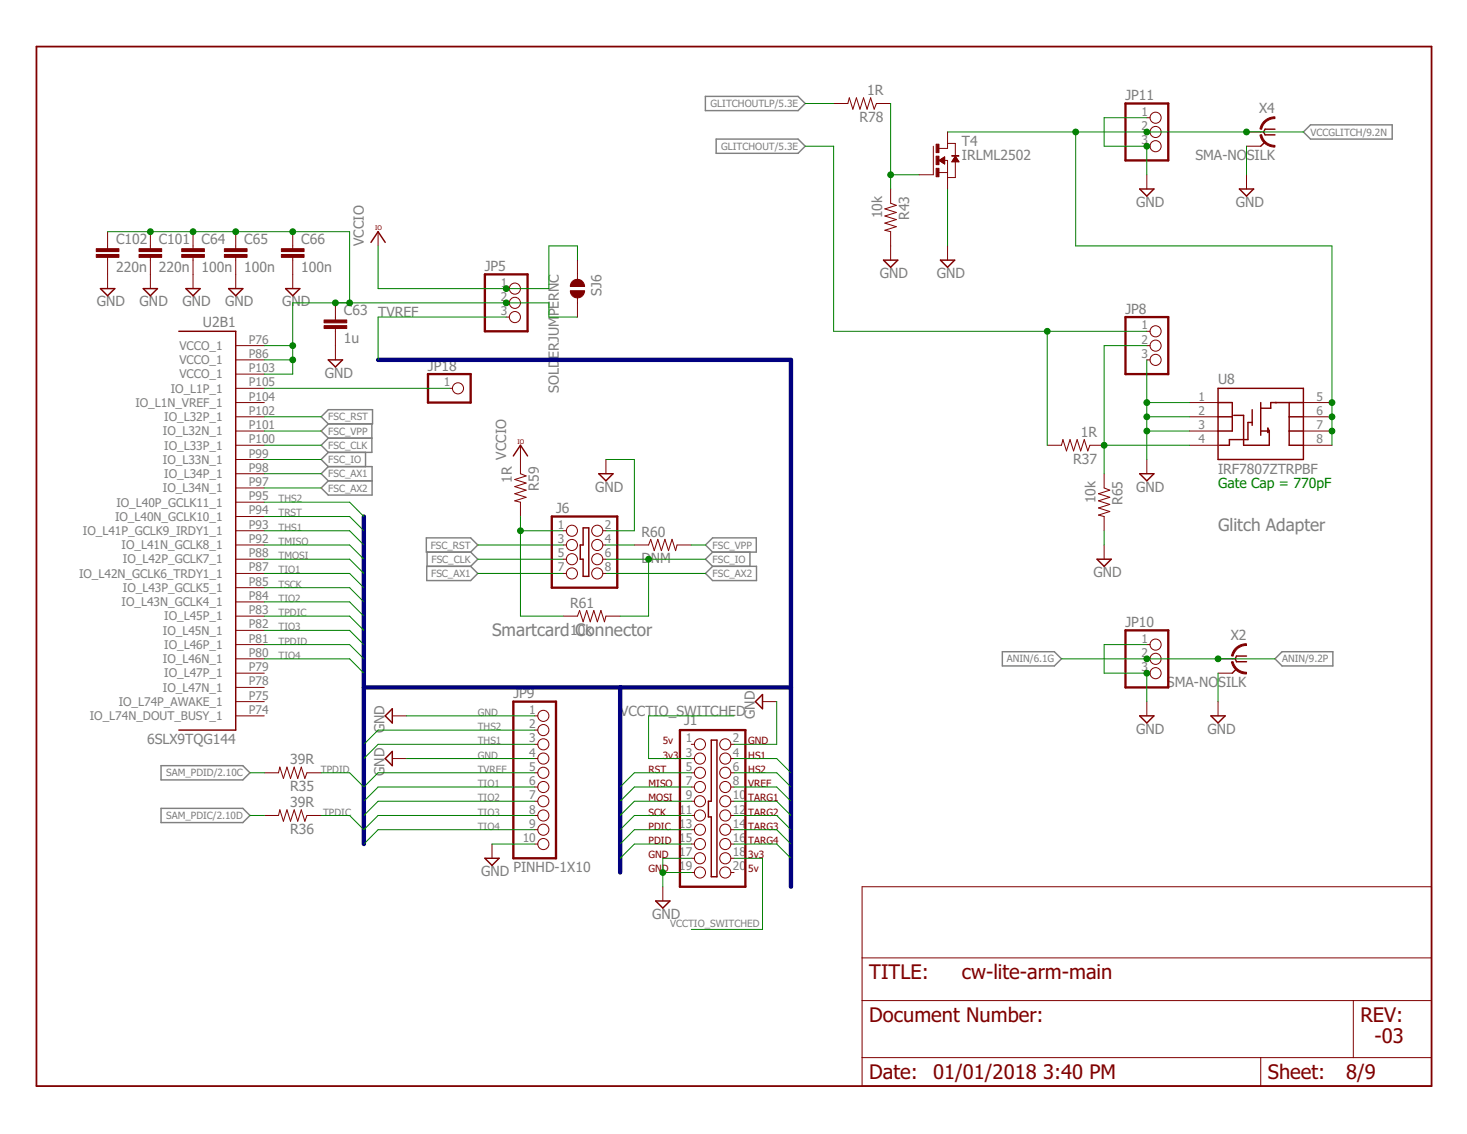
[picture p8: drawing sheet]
<svg xmlns="http://www.w3.org/2000/svg" width="279mm" height="216mm" viewBox="0 0 279 216" stroke-linecap="round" stroke-linejoin="round" font-family="sans-serif">
<g fill="none" stroke="#808080" stroke-width=".28">
<path d="M134.3 18.4h17.7l1.4 1.3-1.4 1.4h-17.7zM136.4 26.5h15.6l1.4 1.3-1.4 1.4h-15.6zM248.2 25.1l1.4-1.3h15.6v2.7h-15.6zM61.2 79.4l1.3-1.4h8.5v2.7h-8.5zM62.5 86.1l-1.3 1.4 1.3 1.3M62.5 88.8h8.4v5.5h-8.4l-1.3-1.4 1.3-1.4M62.5 83.4l-1.3 1.4 1.3 1.3M62.5 83.4h8.3M62.5 91.5h8.4M62.5 80.7l-1.3 1.4 1.3 1.3M62.5 88.8l-1.3 1.4 1.3 1.3M69.6 86.1v2.7"/>
<path d="M70.8 80.7v5.4h-8.3M81.2 102.4h8.4l1.4 1.4-1.4 1.3h-8.4zM81.3 107.8h8.3l1.4 1.4-1.4 1.3h-8.3zM81.3 105.1v2.7M89.6 105.1l1.4 1.4-1.4 1.3M134.4 103.8l1.3-1.4h8.3v2.7h-8.3zM135.7 105.1l-1.3 1.4 1.3 1.3M135.7 107.8h8.4v2.7h-8.4l-1.3-1.3zM142.8 105.1v2.7M190.9 124.1h9.9l1.4 1.3-1.4 1.4h-9.9zM242.8 125.4l1.4-1.3h9.7v2.7h-9.7zM30.7 145.8h15.5l1.4 1.3-1.4 1.4h-15.5z"/>
<path d="M30.7 153.9h15.5l1.4 1.4-1.4 1.3h-15.5z"/>
</g>
<path d="M6.9 8.9h265.7v197.9h-265.7z" fill="none" stroke="#800000" stroke-width=".34"/>
<g fill="none" stroke="#800000" stroke-width=".19">
<path d="M158.8 19.7h2.7l.3-1.1 .6 2.2 .7-2.2 .7 2.2 .7-2.2 .6 2.2 .7-2.2 .7 2.2 .4-1.1h2.7M169.6 36v2.7l1.1 .4-2.2 .7 2.2 .6-2.2 .7 2.2 .7-2.2 .7 2.2 .7-2.2 .6 1.1 .3v5.4M177.8 27.8v5.5h-2.8M178.8 32.9h1.7M178.8 30.5l1.1-.6v1.3zM178.9 30.5h1.6v5.5M178.9 30.6h1M179 30.7h.9M179 30.4h.9M179.1 30.4h.8M179.2 30.8h.7M179.3 30.3h.6"/>
<path d="M179.3 30.8h.6M179.4 30.2h.5M179.4 30.9h.5M179.5 31h.4M179.5 30.1h.4M179.6 31.1h.3M179.6 30.1h.3M179.7 30h.2M179.8 31.1h.1M179.9 29.9h.1M179.9 31.2h.1M180.5 25.1v3.2h-1.7"/>
<path d="M180.5 27.3h1.4v2.4M181.3 30.8h1.3M181.4 30.7h1.1M181.4 30.6h1.1M181.5 30.5h.9M181.5 30.4h.9M181.6 30.4h.8M181.6 30.3h.7M181.7 30.2h.5M181.7 30.1h.5M181.8 30.1h.4M181.8 30h.3"/>
<path d="M181.9 29.9h.2M181.9 29.8h.1M181.9 30.8v3h-1.4M181.9 29.7l.7 1.1h-1.3zM218.4 25.1h.6M218.4 27.8h.6M218.4 33.3v2.7M218.4 22.4h.6M237.4 25.1h3.3M237.4 27.8h2.7M237.4 33.3v2.7M20.5 44.1v3.3"/>
<path d="M20.5 49v5.9M28.6 44.1v3.3M28.6 49v5.9M36.8 44.1v3.3M36.8 49v5.9M44.9 44.1v3.3M44.9 49v5.9M55.8 44.1v3.3M55.8 49v5.9M63.9 57.7v3.2M72 44.1v2.7M96.4 54.9h.6"/>
<path d="M96.4 57.7h.6M110 49.5v3.7M110 56.7v3.7M180.5 46.8v2.7M44.9 65.8h5.4M44.9 68.5h5.4M44.9 71.2h5.4M44.9 73.9h5.4M44.9 76.6h5.4M44.9 79.4h5.4M63.9 62.5v6M85.6 73.9h.6"/>
<path d="M96.4 60.4h.6M218.4 65.8h.6M218.4 68.5h.6M218.4 63.1h.6M226.6 76.6h5.4M226.6 79.4h5.4M248.2 76.6h5.5M248.2 79.4h5.5M44.9 82.1h5.4M44.9 84.8h5.4M44.9 87.5h5.4M44.9 90.2h5.4"/>
<path d="M44.9 92.9h5.4M44.9 95.6h5.4M44.9 98.3h5.4M99.1 84.8v5.4l1.1 .4-2.2 .7 2.2 .7-2.2 .6 2.2 .7-2.2 .7 2.2 .7-2.2 .7 1.1 .2v2.7M115.4 87.5v2.7M199.5 84.8h2.7l.2-1.1 .7 2.2 .7-2.2 .7 2.2 .6-2.2 .7 2.2 .7-2.2 .7 2.2 .4-1.1h2.7M210.3 90.2v2.7l1.1 .4-2.2 .7 2.2 .7-2.2 .7 2.2 .6-2.2 .7 2.2 .7-2.2 .7 1.1 .2v2.7M218.4 87.5v2.7M226.6 82.1h5.4M226.6 84.8h5.4M248.2 82.1h5.5M248.2 84.8h5.5"/>
<path d="M44.9 101h5.4M44.9 103.8h5.4M44.9 106.5h5.4M44.9 109.2h5.4M44.9 111.9h5.4M44.9 114.6h5.4M44.9 117.3h5.4M107.3 101h.6M107.3 103.8h.6M107.3 106.5h.6M107.3 109.2h.6M107.3 117.3h2.7l.4-1.1 .7 2.2 .6-2.2 .7 2.2 .7-2.2 .7 2.2 .6-2.2 .7 2.2 .3-1.1h2.7"/>
<path d="M114.8 101h.6M114.8 103.8h.6M114.8 106.5h.6M114.8 109.2h.6M120.8 103.8h2.7l.4-1.1 .7 2.1 .7-2.1 .7 2.1 .6-2.1 .7 2.1 .7-2.1 .7 2.1 .2-1h2.8M210.3 103.8v2.7M44.9 120h5.4M44.9 122.7h5.4M44.9 125.4h5.4M44.9 128.2h5.4M44.9 130.9h5.4M44.9 133.6h5.4"/>
<path d="M44.9 136.3h5.4M74.7 136.3h2.7M101.8 136.3h.6M101.8 139h.6M145.2 133.6h2.7M218.4 122.7h.6M218.4 125.4h.6M218.4 128.2h.6M218.4 133.6v2.7M232 125.4h3.2M232 128.2h2.7M232 133.6v2.7"/>
<path d="M50.3 147.1h2.7l.3-1.1 .7 2.2 .7-2.2 .6 2.2 .7-2.2 .7 2.2 .7-2.2 .7 2.2 .4-1.1h2.7M50.3 155.3h2.7l.3-1.1 .7 2.2 .7-2.2 .6 2.2 .7-2.2 .7 2.2 .7-2.2 .7 2.2 .4-1.1h2.7M74.7 144.4h2.7M101.8 141.7h.6M101.8 144.4h.6M101.8 147.1h.6M101.8 149.8h.6M101.8 152.5h.6M101.8 155.3h.6M101.8 158h.6M131.7 141.7h.6M131.7 144.4h.6"/>
<path d="M131.7 147.1h.6M131.7 149.8h.6M131.7 152.5h.6M131.7 155.3h.6M131.7 158h.6M139.2 141.7h.6M139.2 144.4h.6M139.2 147.1h.6M139.2 149.8h.6M139.2 152.5h.6M139.2 155.3h.6M139.2 158h.6"/>
<path d="M93.7 160.7v2.7M101.8 160.7h.6M126.2 168.8v2.7M131.7 160.7h.6M131.7 163.4h.6M131.7 166.1h.6M139.2 160.7h.6M139.2 163.4h.6M139.2 166.1h.6M164.2 168.8h108.4v38h-108.4zM164.2 190.5h108.4M164.2 182.4h108.4"/>
<path d="M257.7 190.5v10.9M164.2 201.4h108.4M240.1 201.4v5.4"/>
<circle cx="220.1" cy="22.4" r="1.06"/>
<circle cx="220.1" cy="27.8" r="1.06"/>
<circle cx="220.1" cy="25.1" r="1.06"/>
<circle cx="98.1" cy="54.9" r="1.06"/>
<circle cx="98.1" cy="57.7" r="1.06"/>
<circle cx="87.2" cy="73.9" r="1.06"/>
<circle cx="98.1" cy="60.4" r="1.06"/>
<circle cx="220.1" cy="63.1" r="1.06"/>
<circle cx="220.1" cy="65.8" r="1.06"/>
<circle cx="220.1" cy="68.5" r="1.06"/>
<circle cx="108.9" cy="106.5" r="1.06"/>
<circle cx="108.9" cy="101" r="1.06"/>
<circle cx="108.9" cy="109.2" r="1.06"/>
<circle cx="108.9" cy="103.8" r="1.06"/>
<circle cx="113.7" cy="103.8" r="1.06"/>
<circle cx="113.7" cy="106.5" r="1.06"/>
<circle cx="113.7" cy="109.2" r="1.06"/>
<circle cx="113.7" cy="101" r="1.06"/>
<circle cx="103.5" cy="139" r="1.06"/>
<circle cx="103.5" cy="136.3" r="1.06"/>
<circle cx="220.1" cy="128.2" r="1.06"/>
<circle cx="220.1" cy="125.4" r="1.06"/>
<circle cx="220.1" cy="122.7" r="1.06"/>
<circle cx="103.5" cy="158" r="1.06"/>
<circle cx="103.5" cy="147.1" r="1.06"/>
<circle cx="103.5" cy="149.8" r="1.06"/>
<circle cx="103.5" cy="141.7" r="1.06"/>
<circle cx="103.5" cy="152.5" r="1.06"/>
<circle cx="103.5" cy="144.4" r="1.06"/>
<circle cx="103.5" cy="155.3" r="1.06"/>
<circle cx="133.3" cy="147.1" r="1.06"/>
<circle cx="133.3" cy="155.3" r="1.06"/>
<circle cx="133.3" cy="158" r="1.06"/>
<circle cx="133.3" cy="152.5" r="1.06"/>
<circle cx="133.3" cy="141.7" r="1.06"/>
<circle cx="133.3" cy="144.4" r="1.06"/>
<circle cx="133.3" cy="149.8" r="1.06"/>
<circle cx="138.1" cy="152.5" r="1.06"/>
<circle cx="138.1" cy="147.1" r="1.06"/>
<circle cx="138.1" cy="155.3" r="1.06"/>
<circle cx="138.1" cy="144.4" r="1.06"/>
<circle cx="138.1" cy="149.8" r="1.06"/>
<circle cx="138.1" cy="158" r="1.06"/>
<circle cx="138.1" cy="141.7" r="1.06"/>
<circle cx="103.5" cy="160.7" r="1.06"/>
<circle cx="133.3" cy="166.1" r="1.06"/>
<circle cx="133.3" cy="163.4" r="1.06"/>
<circle cx="133.3" cy="160.7" r="1.06"/>
<circle cx="138.1" cy="163.4" r="1.06"/>
<circle cx="138.1" cy="166.1" r="1.06"/>
<circle cx="138.1" cy="160.7" r="1.06"/>
</g>
<g fill="none" stroke="#800000" stroke-width=".28">
<path d="M217.1 36h2.7l-1.4 1.3zM236.1 36h2.7l-1.4 1.3zM240.9 27l-.8 .8M242.8 24.6h-1.9l-.2 .5 .2 .6h1.9M19.1 54.9h2.8l-1.4 1.4zM27.3 54.9h2.7l-1.4 1.4zM35.4 54.9h2.7l-1.3 1.4zM43.5 54.9h2.7l-1.3 1.4zM54.4 54.9h2.7l-1.3 1.4zM70.7 46.1l1.3-2 1.4 2M168.3 49.5h2.7l-1.4 1.4zM179.1 49.5h2.7l-1.3 1.4z"/>
<path d="M34.1 63.1h10.8v75.9h-10.8M62.5 68.5h2.7l-1.3 1.4zM232 73.9h16.2v13.6h-16.2zM232 76.6h2.7v5.5h-2.7M232 79.4h2.7M235 79.1h1.9v5.7h4.8v-2.7M238.5 78v3M240.1 76.6v6.3M245.5 79.4h2.7M245.5 76.6v8.2h2.7M248.2 76.6h-6.2v1.1h-1.9M97.8 86.8l1.3-2 1.4 2"/>
<path d="M114 90.2h2.8l-1.4 1.3zM217.1 90.2h2.7l-1.4 1.3zM238.5 80.4h-.8v3.3h-3.6v1.1h-1.8M240.1 82.1h1.6M241.5 81.5l.2 .6-.2 .2zM245.5 82.1h2.7M111.1 100.5h1v9.2h-1v-3.2h-.6v-2.7h.6zM208.9 106.5h2.7l-1.3 1.3zM74.7 134.9v2.7l-1.3-1.3zM145.2 132.2v2.7l-1.3-1.3zM217.1 136.3h2.7l-1.4 1.3zM230.6 136.3h2.7l-1.3 1.3z"/>
<path d="M235.5 127.3l-.8 .9M237.4 124.9h-1.9l-.3 .5 .3 .6h1.9M74.7 143.1v2.7l-1.3-1.4zM135.5 140.9h1v26h-1v-11.4h-.6v-3h.6zM92.4 163.4h2.7l-1.4 1.4zM124.9 171.5h2.7l-1.4 1.4z"/>
</g>
<path d="M214.4 19.7h8.1v10.8h-8.1zM92.4 52.2h8.1v10.9h-8.1zM81.5 71.2h8.1v5.4h-8.1zM214.4 60.4h8.1v10.8h-8.1zM105.1 98.3h12.5v13.6h-12.5zM97.8 133.6h8.1v29.8h-8.1zM129.5 139h12.5v29.8h-12.5zM214.4 120h8.1v10.9h-8.1z" fill="none" stroke="#800000" stroke-width=".44"/>
<g fill="#800000" stroke="#800000" stroke-width=".19">
<path d="M235.2 123.5l.7-.6 .8-.3h.7v.3a2.54 2.54 0 0 0-2.6 2h-.3l.2-.7z" fill-rule="evenodd"/>
<path d="M234.5 126h.3a2.6 2.6 0 0 0 2.6 2v.3a2.83 2.83 0 0 1-2.9-2.3z" fill-rule="evenodd"/>
<path d="M240.6 23.2l.7-.6 .9-.3 .6-.1v.4a2.5 2.5 0 0 0-2.5 2h-.3v-.3z" fill-rule="evenodd"/>
<path d="M240 25.7l.3-.1a2.54 2.54 0 0 0 2.5 2.1v.3a2.82 2.82 0 0 1-2.8-2.3z" fill-rule="evenodd"/>
<path d="M108.6 55.4h2.7a1.35 1.35 0 0 1-1.3 1.3 1.35 1.35 0 0 1-1.4-1.3z" fill-rule="evenodd"/>
<path d="M109 53.6a1.37 1.37 0 0 1 1.5-.3 1.37 1.37 0 0 1 .8 1.2h-2.7l.1-.4z" fill-rule="evenodd"/>
</g>
<g fill="#800000" stroke="#800000" stroke-width=".19">
<path d="M61.7 62h4.3v.5h-4.3z"/>
<path d="M61.7 60.9h4.3v.6h-4.3z"/>
<path d="M34.6 48.5h4.3v.5h-4.3z"/>
<path d="M34.6 47.3h4.3v.6h-4.3z"/>
<path d="M42.7 48.5h4.4v.5h-4.4z"/>
<path d="M42.7 47.3h4.4v.6h-4.4z"/>
<path d="M53.6 48.5h4.3v.5h-4.3z"/>
<path d="M53.6 47.3h4.3v.6h-4.3z"/>
<path d="M26.5 48.5h4.3v.5h-4.3z"/>
<path d="M26.5 47.3h4.3v.6h-4.3z"/>
<path d="M18.3 48.5h4.3v.5h-4.3z"/>
<path d="M18.3 47.3h4.3v.6h-4.3z"/>
<path d="M178.3 27.5h.5v1.6h-.5z"/>
<path d="M178.3 29.7h.5v1.6h-.5z"/>
<path d="M178.3 32h.5v1.7h-.5z"/>
<path d="M181.3 29.6h1.3v.1h-1.3z"/>
</g>
<path d="M72 68.5h78.6v100.3M69.3 98.3v62.4M69.3 130.9h81.3M118.1 130.9v35.2" fill="none" stroke="#000080" stroke-width=".83"/>
<g fill="none" stroke="#008000" stroke-width=".19">
<path d="M153.4 19.7h5.4M169.6 19.7v16.3M153.4 27.8h5.4v35.3h59.6M169.6 33.3h5.4M180.5 36v10.8M180.5 25.1h67.7M204.9 25.1v21.7h48.8v38M218.4 22.4h-8.1v5.4h8.1v5.5M237.4 27.8v5.5M20.5 44.1h46.1v13.6M72 46.8v8.1h32.5v-8.1h5.5v2.7M50.3 79.4h10.9"/>
<path d="M50.3 68.5h5.5M50.3 65.8h5.5M50.3 73.9h35.3M96.4 60.4h-24.4v8.1M110 60.4h-5.5v-2.7h-48.7v13.5h-5.5M199.5 63.1v21.7M218.4 68.5v19M218.4 65.8h-8.1v24.4M218.4 76.6h8.2M218.4 79.4h8.2M50.3 82.1h10.9M50.3 87.5h10.9"/>
<path d="M50.3 98.3h16.3l2.7 2.7M50.3 95.6h16.3l2.7 2.7M50.3 84.8h10.9M50.3 92.9h10.9M50.3 90.2h10.9M99.1 98.3v19h8.2M115.4 87.5h5.4v13.5h-5.4M210.3 84.8h16.3M218.4 82.1h8.2M50.3 101h16.3l2.7 2.8M50.3 103.8h16.3l2.7 2.7M50.3 106.5h16.3l2.7 2.7"/>
<path d="M50.3 111.9h16.3l2.7 2.7M50.3 117.3h16.3l2.7 2.7M50.3 114.6h16.3l2.7 2.7M50.3 109.2h16.3l2.7 2.7M91 103.8h16.3M91 106.5h16.3M91 109.2h16.3M99.1 101h8.2M115.4 103.8h5.4M115.4 106.5h19M115.4 109.2h19M123.5 106.5v10.8h-5.4"/>
<path d="M131.7 103.8h2.7M210.3 101v2.8M50.3 122.7h16.3l2.7 2.7M50.3 125.4h16.3l2.7 2.8M50.3 120h16.3l2.7 2.7M77.4 136.3h24.4M101.8 139h-29.8l-2.7 2.7M139.8 136.3h-16.3v8.1h8.2M147.9 133.6v8.1h-8.1M202.2 125.4h40.6M218.4 122.7h-8.1v5.5h8.1v5.4M232 128.2v5.4"/>
<path d="M47.6 147.1h2.7M47.6 155.3h2.7M61.2 147.1h5.4l2.7 2.7 2.7-2.7h29.8M61.2 155.3h5.4l2.7 2.7 2.7-2.7h29.8M77.4 144.4h24.4M101.8 141.7h-29.8l-2.7 2.7M101.8 149.8h-29.8l-2.7 2.7M101.8 152.5h-29.8l-2.7 2.8M101.8 158h-29.8l-2.7 2.7M131.7 147.1h-10.9l-2.7 2.7M131.7 149.8h-10.9l-2.7 2.7M131.7 152.5h-10.9l-2.7 2.8"/>
<path d="M131.7 155.3h-10.9l-2.7 2.7M131.7 158h-10.9l-2.7 2.7M139.8 144.4h8.1l2.7 2.7M139.8 147.1h8.1l2.7 2.7M139.8 149.8h8.1l2.7 2.7M139.8 152.5h8.1l2.7 2.8M139.8 155.3h8.1l2.7 2.7M139.8 158h8.1l2.7 2.7M93.7 160.7h8.1M126.2 166.1h5.5M131.7 163.4h-5.5v5.4M131.7 160.7h-10.9l-2.7 2.7"/>
<path d="M139.8 163.4h5.4v13.6h-13.5M139.8 160.7h8.1l2.7 2.7"/>
</g>
<g fill="#008000" stroke="#008000" stroke-width=".19">
<circle cx="218.4" cy="128.2" r=".55"/>
<circle cx="218.4" cy="27.8" r=".55"/>
<circle cx="218.4" cy="79.4" r=".55"/>
<circle cx="218.4" cy="82.1" r=".55"/>
<circle cx="218.4" cy="76.6" r=".55"/>
<circle cx="126.2" cy="166.1" r=".55"/>
<circle cx="253.7" cy="79.4" r=".55"/>
<circle cx="253.7" cy="82.1" r=".55"/>
<circle cx="253.7" cy="76.6" r=".55"/>
<circle cx="218.4" cy="25.1" r=".55"/>
<circle cx="204.9" cy="25.1" r=".55"/>
<circle cx="237.4" cy="25.1" r=".55"/>
<circle cx="218.4" cy="125.4" r=".55"/>
<circle cx="232" cy="125.4" r=".55"/>
<circle cx="55.8" cy="68.5" r=".55"/>
<circle cx="55.8" cy="65.8" r=".55"/>
<circle cx="63.9" cy="57.7" r=".55"/>
<circle cx="66.6" cy="57.7" r=".55"/>
<circle cx="55.8" cy="44.1" r=".55"/>
<circle cx="44.9" cy="44.1" r=".55"/>
<circle cx="36.8" cy="44.1" r=".55"/>
<circle cx="28.6" cy="44.1" r=".55"/>
<circle cx="96.4" cy="57.7" r=".55"/>
<circle cx="96.4" cy="54.9" r=".55"/>
<circle cx="210.3" cy="84.8" r=".55"/>
<circle cx="199.5" cy="63.1" r=".55"/>
<circle cx="99.1" cy="101" r=".55"/>
<circle cx="123.5" cy="106.5" r=".55"/>
<circle cx="169.6" cy="33.3" r=".55"/>
</g>
<g font-size="3.8" fill="#800000">
<text x="165.6" y="186.4">TITLE:</text>
<text x="183.2" y="186.4">cw-lite-arm-main</text>
<text x="165.6" y="194.6">Document Number:</text>
<text x="259.1" y="194.6">REV:</text>
<text x="261.8" y="198.6">-03</text>
<text x="165.6" y="205.4">Date:</text>
<text x="177.8" y="205.4">01/01/2018</text>
<text x="198.6" y="205.4">3:40 PM</text>
<text x="241.5" y="205.4">Sheet:</text>
<text x="256.4" y="205.4">8/9</text>
</g>
<g font-size="3.3" fill="#808080">
<text x="232" y="101">Glitch Adapter</text>
<text x="93.7" y="121.1">Smartcard Connector</text>
</g>
<g font-size="2.7" fill="#808080">
<text x="163.7" y="23.2">R78</text>
<text x="165.2" y="18.1">1R</text>
<text x="214.4" y="19">JP11</text>
<text x="239.8" y="21.6">X4</text>
<text x="183.2" y="27.8">T4</text>
<text x="183.2" y="30.6">IRLML2502</text>
<text x="227.7" y="30.6">SMA-NO</text>
<text x="237.5" y="30.6">SILK</text>
<text x="168" y="41.6" transform="rotate(-90 168 41.6)">10k</text>
<text x="173.1" y="41.9" transform="rotate(-90 173.1 41.9)">R43</text>
<text x="216.4" y="39.4">GND</text>
<text x="235.4" y="39.4">GND</text>
<text x="22.1" y="46.4">C102</text>
<text x="30.3" y="46.4">C101</text>
<text x="38.4" y="46.4">C64</text>
<text x="46.5" y="46.4">C65</text>
<text x="57.4" y="46.4">C66</text>
<text x="69.3" y="46.8" transform="rotate(-90 69.3 46.8)">VCCIO</text>
<text x="22.1" y="51.8">220n</text>
<text x="30.3" y="51.8">220n</text>
<text x="38.4" y="51.8">100n</text>
<text x="46.5" y="51.8">100n</text>
<text x="57.4" y="51.8">100n</text>
<text x="92.3" y="51.6">JP5</text>
<text x="167.6" y="52.9">GND</text>
<text x="178.4" y="52.9">GND</text>
<text x="18.5" y="58.3">GND</text>
<text x="26.6" y="58.3">GND</text>
<text x="34.7" y="58.3">GND</text>
<text x="42.9" y="58.3">GND</text>
<text x="53.7" y="58.3">GND</text>
<text x="65.5" y="60">C63</text>
<text x="114.6" y="56.3" transform="rotate(-90 114.6 56.3)">SJ6</text>
<text x="214.4" y="59.7">JP8</text>
<text x="38.7" y="62.3">U2B1</text>
<text x="65.5" y="65.4">1u</text>
<text x="72" y="60.4">TVREF</text>
<text x="106.5" y="60.2" transform="rotate(-90 106.5 60.2)">PERNC</text>
<text x="61.8" y="71.9">GND</text>
<text x="81.5" y="70.5">JP18</text>
<text x="106.5" y="68.3" transform="rotate(-90 106.5 68.3)">ERJUM</text>
<text x="106.5" y="74.8" transform="rotate(-90 106.5 74.8)">SOLD</text>
<text x="232" y="73.1">U8</text>
<text x="205.8" y="83.2">1R</text>
<text x="96.4" y="87.5" transform="rotate(-90 96.4 87.5)">VCCIO</text>
<text x="204.4" y="88.3">R37</text>
<text x="97.5" y="92" transform="rotate(-90 97.5 92)">1R</text>
<text x="102.6" y="93.4" transform="rotate(-90 102.6 93.4)">R59</text>
<text x="113.4" y="93.6">GND</text>
<text x="208.7" y="95.8" transform="rotate(-90 208.7 95.8)">10k</text>
<text x="216.4" y="93.6">GND</text>
<text x="232" y="90.2">IRF7807ZTRPBF</text>
<text x="105.9" y="97.7">J6</text>
<text x="213.8" y="96.1" transform="rotate(-90 213.8 96.1)">R65</text>
<text x="122.2" y="107.3">D</text>
<text x="122.2" y="102.2">R60</text>
<text x="124" y="107.3">NM</text>
<text x="208.3" y="109.9">GND</text>
<text x="108.6" y="115.7">R61</text>
<text x="214.4" y="119.3">JP10</text>
<text x="108.6" y="120.8">10k</text>
<text x="234.4" y="121.9">X2</text>
<text x="222.3" y="130.9">SMA-NO</text>
<text x="232" y="130.9">SILK</text>
<text x="97.8" y="132.9">JP9</text>
<text x="118.1" y="136.3">VCCTIO_SWITCHED</text>
<text x="130.3" y="138">J1</text>
<text x="143.7" y="136.9" transform="rotate(-90 143.7 136.9)">GND</text>
<text x="28" y="141.7">6SLX9TQG144</text>
<text x="73.2" y="139.6" transform="rotate(-90 73.2 139.6)">GND</text>
<text x="216.4" y="139.7">GND</text>
<text x="229.9" y="139.7">GND</text>
<text x="55.2" y="145.5">39R</text>
<text x="73.2" y="147.7" transform="rotate(-90 73.2 147.7)">GND</text>
<text x="55.2" y="153.6">39R</text>
<text x="55.2" y="150.6">R35</text>
<text x="55.2" y="158.8">R36</text>
<text x="91.7" y="166.8">GND</text>
<text x="97.8" y="166.1">PINHD-1X10</text>
<text x="124.2" y="174.9">GND</text>
</g>
<text font-size="2.7" fill="#008000" x="232" y="92.9">Gate Cap = 770pF</text>
<g font-size="2.3" fill="#808080">
<text x="217.4" y="22">1</text>
<text x="217.4" y="24.8">2</text>
<text x="217.4" y="27.5">3</text>
<text x="95.4" y="54.6">1</text>
<text x="95.4" y="57.3">2</text>
<text x="95.4" y="60">3</text>
<text x="47.4" y="65.4">P76</text>
<text x="217.4" y="62.7">1</text>
<text x="217.4" y="65.4">2</text>
<text x="34.2" y="66.6">VCCO_1</text>
<text x="34.2" y="69.3">VCCO_1</text>
<text x="47.4" y="68.1">P86</text>
<text x="47.4" y="70.8">P103</text>
<text x="217.4" y="68.1">3</text>
<text x="25.8" y="77.5">IO_L1N_VREF_1</text>
<text x="32.5" y="74.7">IO_L1P_1</text>
<text x="34.2" y="72">VCCO_1</text>
<text x="47.4" y="73.6">P105</text>
<text x="47.4" y="76.3">P104</text>
<text x="84.5" y="73.6">1</text>
<text x="228.2" y="76.3">1</text>
<text x="250.7" y="76.3">5</text>
<text x="31" y="82.9">IO_L32N_1</text>
<text x="31.3" y="80.2">IO_L32P_1</text>
<text x="47.4" y="79">P102</text>
<text x="47.4" y="81.7">P101</text>
<text x="228.2" y="79">2</text>
<text x="228.2" y="81.7">3</text>
<text x="250.7" y="81.7">7</text>
<text x="250.7" y="79">6</text>
<text x="31" y="88.3">IO_L33N_1</text>
<text x="31.3" y="85.6">IO_L33P_1</text>
<text x="47.4" y="84.4">P100</text>
<text x="47.4" y="87.1">P99</text>
<text x="47.4" y="89.8">P98</text>
<text x="228.2" y="84.4">4</text>
<text x="250.7" y="84.4">8</text>
<text x="31" y="93.7">IO_L34N_1</text>
<text x="31.3" y="91">IO_L34P_1</text>
<text x="47.4" y="92.5">P97</text>
<text x="47.4" y="95.2">P95</text>
<text x="15.8" y="101.9">IO_L41P_GCLK9_IRDY1_1</text>
<text x="21.9" y="99.1">IO_L40N_GCLK10_1</text>
<text x="22.2" y="96.4">IO_L40P_GCLK11_1</text>
<text x="47.4" y="98">P94</text>
<text x="47.4" y="100.7">P93</text>
<text x="106.2" y="100.7">1</text>
<text x="115.2" y="100.7">2</text>
<text x="23.2" y="104.6">IO_L41N_GCLK8_1</text>
<text x="23.4" y="107.3">IO_L42P_GCLK7_1</text>
<text x="47.4" y="103.4">P92</text>
<text x="47.4" y="106.1">P88</text>
<text x="106.2" y="103.4">3</text>
<text x="106.2" y="106.1">5</text>
<text x="115.2" y="103.4">4</text>
<text x="115.2" y="106.1">6</text>
<text x="15.1" y="110">IO_L42N_GCLK6_TRDY1_1</text>
<text x="23.4" y="112.7">IO_L43P_GCLK5_1</text>
<text x="47.4" y="108.8">P87</text>
<text x="47.4" y="111.5">P85</text>
<text x="106.2" y="108.8">7</text>
<text x="115.2" y="108.8">8</text>
<text x="23.2" y="115.4">IO_L43N_GCLK4_1</text>
<text x="31.3" y="118.1">IO_L45P_1</text>
<text x="47.4" y="114.2">P84</text>
<text x="47.4" y="116.9">P83</text>
<text x="47.4" y="119.6">P82</text>
<text x="31" y="120.8">IO_L45N_1</text>
<text x="31.3" y="123.5">IO_L46P_1</text>
<text x="47.4" y="122.4">P81</text>
<text x="47.4" y="125.1">P80</text>
<text x="217.4" y="122.4">1</text>
<text x="217.4" y="125.1">2</text>
<text x="31" y="126.3">IO_L46N_1</text>
<text x="31" y="131.7">IO_L47N_1</text>
<text x="31.3" y="129">IO_L47P_1</text>
<text x="47.4" y="127.8">P79</text>
<text x="47.4" y="130.5">P78</text>
<text x="217.4" y="127.8">3</text>
<text x="17.1" y="137.1">IO_L74N_DOUT_BUSY_1</text>
<text x="22.6" y="134.4">IO_L74P_AWAKE_1</text>
<text x="47.4" y="133.2">P75</text>
<text x="47.4" y="135.9">P74</text>
<text x="100.8" y="135.9">1</text>
<text x="100.8" y="138.6">2</text>
<text x="100.8" y="141.3">3</text>
<text x="130.6" y="141.3">1</text>
<text x="139.6" y="141.3">2</text>
<text x="100.8" y="144">4</text>
<text x="100.8" y="146.8">5</text>
<text x="100.8" y="149.5">6</text>
<text x="130.6" y="144">3</text>
<text x="130.6" y="146.8">5</text>
<text x="130.6" y="149.5">7</text>
<text x="139.6" y="144">4</text>
<text x="139.6" y="146.8">6</text>
<text x="139.6" y="149.5">8</text>
<text x="100.8" y="152.2">7</text>
<text x="100.8" y="154.9">8</text>
<text x="129.4" y="154.9">11</text>
<text x="130.6" y="152.2">9</text>
<text x="139.6" y="152.2">10</text>
<text x="139.6" y="154.9">12</text>
<text x="99.6" y="160.3">10</text>
<text x="100.8" y="157.6">9</text>
<text x="129.4" y="157.6">13</text>
<text x="129.4" y="160.3">15</text>
<text x="139.6" y="157.6">14</text>
<text x="139.6" y="160.3">16</text>
<text x="129.4" y="163">17</text>
<text x="129.4" y="165.7">19</text>
<text x="139.6" y="163">18</text>
<text x="139.6" y="165.7">20</text>
</g>
<g font-size="1.9" fill="#808080">
<text x="135.3" y="20.4">GLITCHOUTLP/5.3E</text>
<text x="137.4" y="28.5">GLITCHOUT/5.3E</text>
<text x="249.6" y="25.8">VCCGLITCH/9.2N</text>
<text x="62.5" y="80">FSC_RST</text>
<text x="62.5" y="82.7">FSC_VPP</text>
<text x="62.5" y="88.2">FSC_IO</text>
<text x="62.5" y="85.5">FSC_CLK</text>
<text x="53" y="95.6">THS2</text>
<text x="62.5" y="93.6">FSC_AX2</text>
<text x="62.5" y="90.9">FSC_AX1</text>
<text x="53" y="98.3">TRST</text>
<text x="53" y="101">THS1</text>
<text x="53" y="103.8">TMISO</text>
<text x="53" y="106.5">TMOSI</text>
<text x="82" y="104.4">FSC_RST</text>
<text x="82.2" y="107.1">FSC_CLK</text>
<text x="135.7" y="107.1">FSC_IO</text>
<text x="135.7" y="104.4">FSC_VPP</text>
<text x="53" y="111.9">TSCK</text>
<text x="53" y="109.2">TIO1</text>
<text x="82.1" y="109.9">FSC_AX1</text>
<text x="135.7" y="109.9">FSC_AX2</text>
<text x="53" y="117.3">TPDIC</text>
<text x="53" y="114.6">TIO2</text>
<text x="53" y="122.7">TPDID</text>
<text x="53" y="125.4">TIO4</text>
<text x="53" y="120">TIO3</text>
<text x="191.8" y="126.1">ANIN/6.1G</text>
<text x="244.2" y="126.1">ANIN/9.2P</text>
<text x="91" y="136.3">GND</text>
<text x="91" y="141.7">THS1</text>
<text x="91" y="139">THS2</text>
<text x="31.7" y="147.8">SAM_PDID/2.10C</text>
<text x="61.1" y="147.1">TPDID</text>
<text x="91" y="144.4">GND</text>
<text x="91" y="149.8">TIO1</text>
<text x="91" y="147.1">TVREF</text>
<text x="31.7" y="155.9">SAM_PDIC/2.10D</text>
<text x="61.5" y="155.3">TPDIC</text>
<text x="91" y="155.3">TIO3</text>
<text x="91" y="152.6">TIO2</text>
<text x="91" y="158">TIO4</text>
<text x="127.6" y="176.4">VCCTIO_SWITCHED</text>
</g>
<g font-size="1.9" fill="#800000">
<text x="126.2" y="141.7">5v</text>
<text x="142.5" y="141.7">GND</text>
<text x="123.5" y="147.1">RST</text>
<text x="123.5" y="149.8">MISO</text>
<text x="126.2" y="144.4">3v3</text>
<text x="142.5" y="144.4">HS1</text>
<text x="142.5" y="147.1">HS2</text>
<text x="142.5" y="149.8">VREF</text>
<text x="123.5" y="152.6">MOSI</text>
<text x="123.5" y="155.3">SCK</text>
<text x="142.5" y="152.6">TARG1</text>
<text x="142.5" y="155.3">TARG2</text>
<text x="123.5" y="158">PDIC</text>
<text x="123.5" y="160.7">PDID</text>
<text x="142.5" y="158">TARG3</text>
<text x="142.5" y="160.7">TARG4</text>
<text x="123.5" y="163.4">GND</text>
<text x="123.5" y="166.1">GND</text>
<text x="142.5" y="163.4">3v3</text>
<text x="142.5" y="166.1">5v</text>
</g>
<g font-size="1.2" fill="#800000">
<text x="71.5" y="43.8">IO</text>
<text x="98.6" y="84.5">IO</text>
</g>
</svg>
